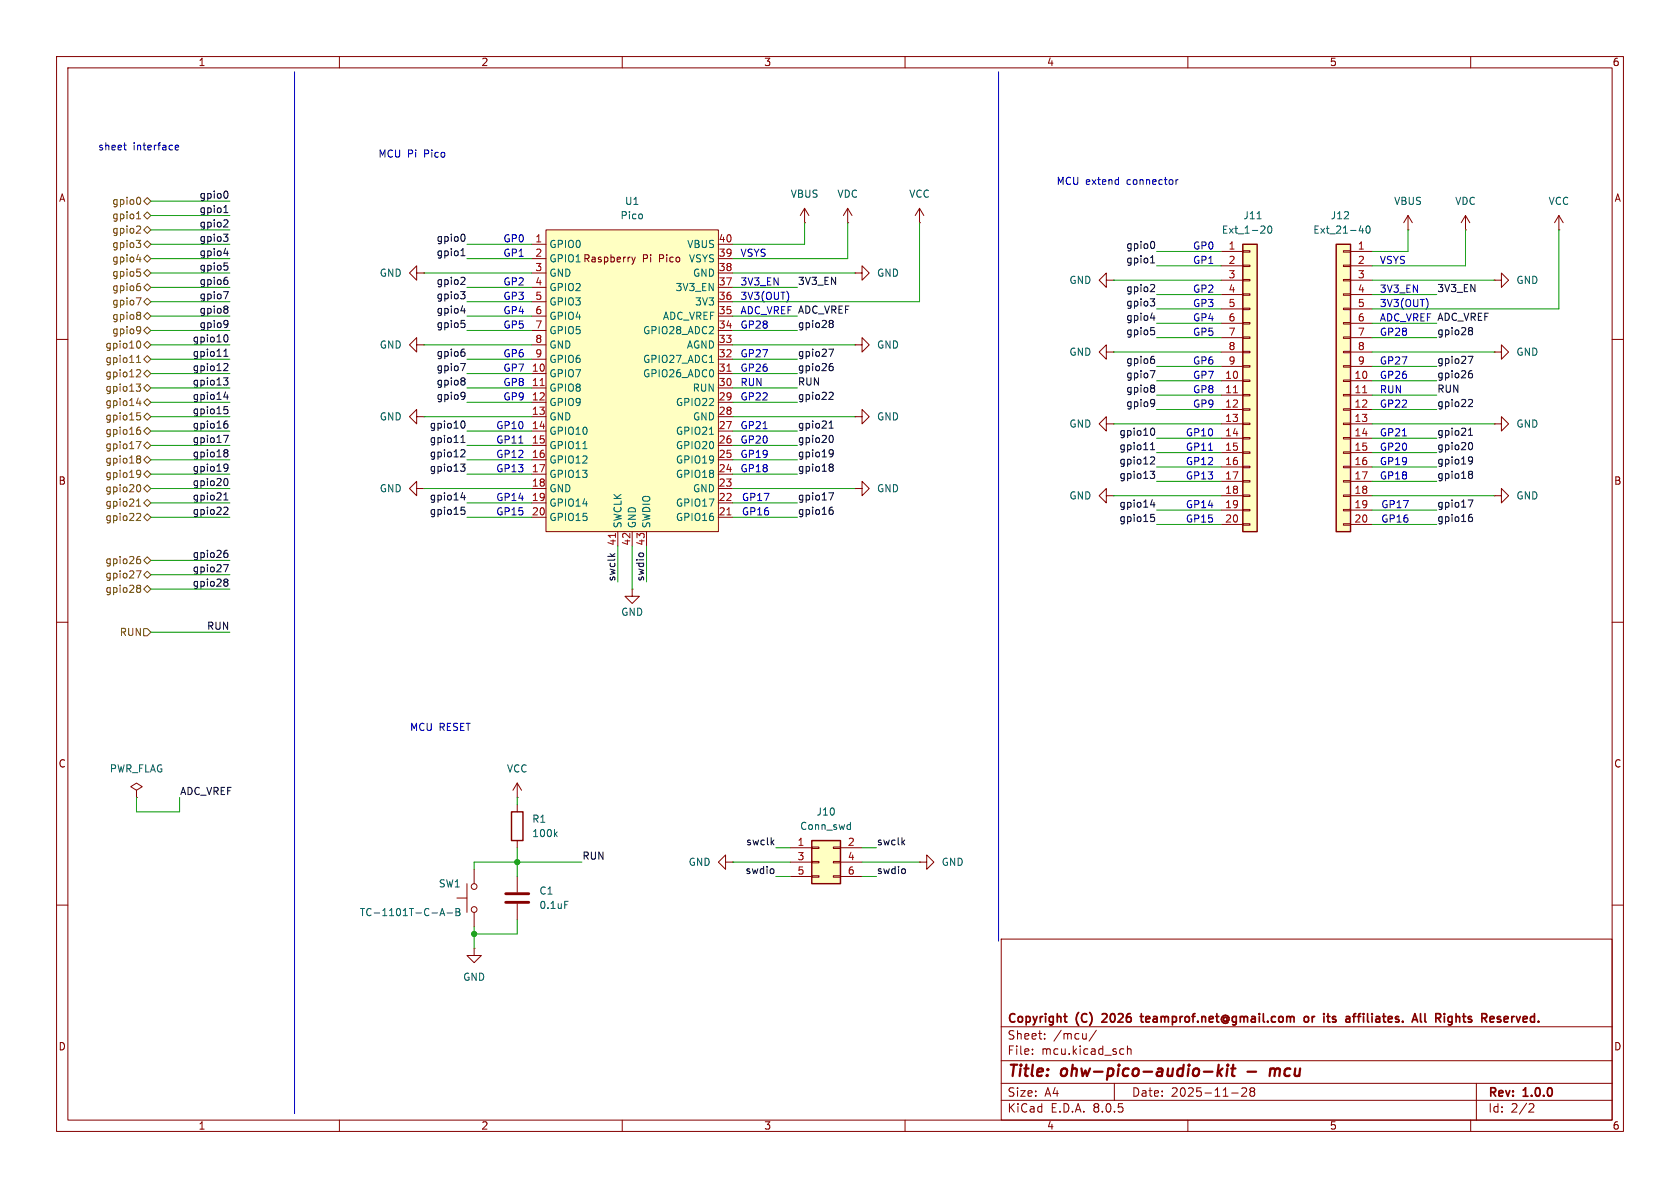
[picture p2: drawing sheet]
<svg xmlns="http://www.w3.org/2000/svg" width="297mm" height="210mm" viewBox="0 0 297 210" stroke-linecap="round" stroke-linejoin="round" font-family="sans-serif">
<g fill="none" stroke="#840000" stroke-width=".18">
<path d="M10 10h277v190h-277zM12 12h273v186h-273zM60 10v2M110 10v2M160 10v2M210 10v2M260 10v2M142.2 39.4h.1M142.2 36.8l-.7 1.3M142.2 36.8v2.6M142.2 36.8l.8 1.3M149.9 39.4h.1"/>
<path d="M149.9 36.8l-.8 1.3M149.9 36.8v2.6M149.9 36.8l.7 1.3M162.6 39.4h.1M162.6 36.8l-.8 1.3M162.6 36.8v2.6M162.6 36.8l.7 1.3M248.9 38.1l-.7 1.3M248.9 38.1v2.5M248.9 38.1l.8 1.3M259.1 38.1l-.8 1.3M259.1 38.1v2.5"/>
<path d="M259.1 38.1l.7 1.3M275.6 38.1l-.8 1.3M275.6 38.1v2.5M275.6 38.1l.8 1.3M10 60h2M73.7 48.3v-1.3l-1.3 1.3 1.3 1.2v-1.2h1.2M74.9 48.3h.1M195.6 49.5v-1.2l-1.3 1.2 1.3 1.3v-1.3h1.2M196.8 49.5h.1M248.9 40.6h.1M259.1 40.6h.1M264.2 49.5h1.2v-1.2l1.3 1.2-1.3 1.3v-1.3"/>
<path d="M264.2 49.5h.1M275.6 40.6h.1M285 60h2M73.7 73.7v-1.3l-1.3 1.3 1.3 1.2v-1.2h1.2M73.7 61v-1.3l-1.3 1.3 1.3 1.2v-1.2h1.2M74.9 73.7h.1M74.9 61h.1M151.1 73.7h1.3v-1.3l1.3 1.3-1.3 1.2v-1.2M151.1 73.7h.1M151.1 61h1.3v-1.3l1.3 1.3-1.3 1.2v-1.2M151.1 61h.1M195.6 74.9v-1.2l-1.3 1.2 1.3 1.3v-1.3h1.2"/>
<path d="M196.8 74.9h.1M264.2 62.2h1.2v-1.2l1.3 1.2-1.3 1.3v-1.3M264.2 62.2h.1M264.2 74.9h1.2v-1.2l1.3 1.2-1.3 1.3v-1.3M264.2 74.9h.1M151.1 86.4h1.3v-1.3l1.3 1.3-1.3 1.2v-1.2M151.1 86.4h.1M195.6 87.6v-1.2l-1.3 1.2 1.3 1.3v-1.3h1.2M196.8 87.6h.1M10 110h2M111.8 104.1v1.3h1.2l-1.2 1.3-1.3-1.3h1.3M111.8 104.1h.1"/>
<path d="M285 110h2M10 160h2M80.8 158.8h1.7M82.5 156.2v5.1M83.8 153.7v2.5M91.4 154.9v2.8M91.4 159.8v2.8M162.6 152.4h1.2v-1.3l1.3 1.3-1.3 1.3v-1.3M162.6 152.4h.1M285 160h2M83.8 167.6v1.3h1.3l-1.3 1.3-1.3-1.3h1.3M83.8 167.6h.1"/>
<path d="M83.8 161.3v2.5M177 166h108v32h-108zM60 198v2M110 198v2M160 198v2M177 194.5h108M177 191.5h108M177 187.5h108M177 181.5h108M182.5 186.3v.1M182.5 185.5v.1M184.7 183.6v.1"/>
<path d="M184.7 182.8v.1M193.8 182.1l-1.3 2M197 191.5v3M198.2 185.4l.5 .1M198.7 186.3l-.5 .1M199.3 185.5l.2-.1 .4 .1 .1 .9M199.3 184.9v1.5M210 198v2M217.7 193.2h1.2M219.5 192.4l.6-.1 .2 .1 .1 .3-.9 1.1h.9M221.2 192.9l-.2-.2 .2-.4 .5 .1 .1 .2-.3 .3M221.2 192.9l-.2 .3v.3l.2 .3 .5-.1 .1-.2-.1-.4-.2-.2"/>
<path d="M221.2 192.9h.3M260 198v2M261 191.5v6.5M270.5 195.1l.5 .1 .2 .3-1 1.1h1"/>
<circle cx="83.8" cy="156.7" r=".51"/>
<circle cx="83.8" cy="160.8" r=".51"/>
</g>
<g fill="none" stroke="#840000" stroke-width=".4">
<path d="M212.8 189.4h1.5M215.5 188.2l-.3 2M215.5 189.4l.5 .8M216.1 188.9l-.8 .7M217 188.9l-.2 1.3M217.1 188.2v.2M217.1 188.2l-.1 .1 .1 .1M217.1 188.2l.1 .1-.1 .1M217.7 188.9h.7M218 188.2l-.2 1.7 .1 .2 .4 .1M220.5 189.4h1.6M224.6 188.9l-.2 1.3"/>
<path d="M225.4 189a.57 .57 0 0 0-.8 .1M225.4 189.2l-.1 1"/>
</g>
<g fill="none" stroke="#840000" stroke-width=".3">
<path d="M188.1 179.7h.5M194.9 179.3h-.1M195.6 179.8l-.8 .9h.9M201.6 179.7h.5M201.8 179.2v1.3l.3 .2M230.6 179.8l.2-.1 .5 .1v.6l-.1 .2-.4 .1-.2-.2zM234.1 179.2v.1M234.8 179.2v1.3M236 179.7l-.4 .1v.1v.2l.4 .1M239.1 179.7h.6M239.6 179.2h.1M240 179.7h.6"/>
<path d="M240.4 179.2l-.2 .2v1.3M251.1 179.2v1.3l.2 .2M251.9 179.2v1.3l.2 .2M257.4 179.2v1.5M257.6 179.7l-.2 .1M265.1 179.7l.2 .1M266.4 179.7h-.3l-.2 .2 .1 .7 .4 .1M188.5 180.7h.1M235.6 180.6l.4 .1M265.1 180.2l.2 .2-.2 .3M266.6 180l-.7 .2"/>
</g>
<path d="M89.4 159.5h4.1M89.4 158h4.1" fill="none" stroke="#840000" stroke-width=".51"/>
<path d="M99.8 159.3h.6M77.8 161.9l.4-1.3 .4 1.3M77.9 161.5h.6M79 161.4h1M80.6 160.6h.4l.3 .2-.3 .4 .3 .1v.3l-.2 .3h-.5zM80.6 161.2h.4" fill="none" stroke="#006464" stroke-width=".18"/>
<path d="M143.5 148.6h5.1v7.6h-5.1z" fill="#ffffc2"/>
<g fill="none" stroke="#840000" stroke-width=".18">
<path d="M24.1 139.7l1-.6-1-.7-1 .7 1 .6v1.3M91.4 138.4v2.6M91.4 138.4l-.7 1.3M91.4 138.4l.8 1.3M24.1 141h.1M91.4 141h.1M91.4 142.2v1.3M91.4 148.6v1.3M139.7 149.9h3.8M139.7 152.4h3.8M139.7 154.9h3.8M143.5 154.8h1.3v.3h-1.3z"/>
<path d="M143.5 152.3h1.3v.2h-1.3zM143.5 149.7h1.3v.3h-1.3zM147.3 154.8h1.3v.3h-1.3zM147.3 152.3h1.3v.2h-1.3zM147.3 149.7h1.3v.3h-1.3zM148.6 149.9h3.8M148.6 152.4h3.8M148.6 154.9h3.8"/>
</g>
<path d="M90.4 143.5h2.1v5.1h-2.1zM143.5 148.6h5.1v7.6h-5.1z" fill="none" stroke="#840000" stroke-width=".25"/>
<path d="M98.1 147.4l.4 .5M98.5 147.1l-.5 .4M150.2 145.8h.1M150.3 145.4v1.2M150.3 146.6h-.1" fill="none" stroke="#006464" stroke-width=".18"/>
<path d="M96.5 40.6h30.5v53.4h-30.5z" fill="#ffffc2"/>
<g fill="none" stroke="#840000" stroke-width=".18">
<path d="M94 43.2h2.5M94 45.7h2.5M94 48.3h2.5M94 58.4h2.5M94 55.9h2.5M94 53.3h2.5M94 50.8h2.5M96.5 40.6h30.5v53.4h-30.5zM111.7 45.5l.3 .8M112 46.3l-.3 .4M112.3 45.5l-.3 .8M127 43.2h2.5"/>
<path d="M127 45.7h2.5M127 48.3h2.5M127 58.4h2.5M127 55.9h2.5M127 53.3h2.5M127 50.8h2.5M94 66h2.5M94 68.6h2.5M94 71.1h2.5M94 73.7h2.5M94 76.2h2.5M94 78.7h2.5"/>
<path d="M94 63.5h2.5M94 61h2.5M127 66h2.5M127 68.6h2.5M127 71.1h2.5M127 73.7h2.5M127 76.2h2.5M127 78.7h2.5M127 63.5h2.5M127 61h2.5M94 81.3h2.5M94 83.8h2.5"/>
<path d="M94 86.4h2.5M94 88.9h2.5M94 91.4h2.5M109.2 94v2.5M111.8 94v2.5M114.3 94v2.5M127 81.3h2.5M127 83.8h2.5M127 86.4h2.5M127 88.9h2.5M127 91.4h2.5M128.3 152.4v-1.3l-1.3 1.3 1.3 1.3v-1.3h1.2"/>
<path d="M129.5 152.4h.1"/>
</g>
<path d="M95.5 68.2h.7M128.5 65.6h.7M108.8 94.3v.7M128.5 91h.7" fill="none" stroke="#a90000" stroke-width=".18"/>
<path d="M103.1 79.3h.7M125.4 76.8h.7M125.4 64.1h.7" fill="none" stroke="#006464" stroke-width=".18"/>
<path d="M219.7 43.2h2.5v50.8h-2.5z" fill="#ffffc2"/>
<g fill="none" stroke="#840000" stroke-width=".18">
<path d="M215.9 44.5h3.8M215.9 47h3.8M215.9 49.5h3.8M215.9 52.1h3.8M215.9 54.6h3.8M215.9 57.2h3.8M215.9 59.7h3.8M219.7 59.6h1.3v.2h-1.3zM219.7 57h1.3v.3h-1.3zM219.7 54.5h1.3v.2h-1.3zM219.7 51.9h1.3v.3h-1.3zM219.7 49.4h1.3v.3h-1.3z"/>
<path d="M219.7 46.9h1.3v.2h-1.3zM219.7 44.3h1.3v.3h-1.3zM215.9 67.3h3.8M215.9 69.9h3.8M215.9 72.4h3.8M215.9 74.9h3.8M215.9 77.5h3.8M215.9 62.2h3.8M215.9 64.8h3.8M219.7 79.9h1.3v.2h-1.3zM219.7 77.3h1.3v.3h-1.3zM219.7 74.8h1.3v.3h-1.3z"/>
<path d="M219.7 72.3h1.3v.2h-1.3zM219.7 69.7h1.3v.3h-1.3zM219.7 67.2h1.3v.2h-1.3zM219.7 64.6h1.3v.3h-1.3zM219.7 62.1h1.3v.3h-1.3zM215.9 80h3.8M215.9 82.6h3.8M215.9 85.1h3.8M215.9 87.6h3.8M215.9 90.2h3.8M215.9 92.7h3.8M219.7 92.6h1.3v.2h-1.3z"/>
<path d="M219.7 90h1.3v.3h-1.3zM219.7 87.5h1.3v.3h-1.3zM219.7 85h1.3v.2h-1.3zM219.7 82.4h1.3v.3h-1.3z"/>
</g>
<path d="M219.7 43.2h2.5v50.8h-2.5z" fill="none" stroke="#840000" stroke-width=".25"/>
<path d="M218 69.4h.8" fill="none" stroke="#a90000" stroke-width=".18"/>
<path d="M222.2 38.7h.8M223.5 40l.1 .2v.3l-.8 .7h.8M224.2 40.1l.2-.2a.68 .68 0 0 1 .5 .7 .68 .68 0 0 1-.5 .6l-.2-.1-.1-.4z" fill="none" stroke="#006464" stroke-width=".18"/>
<path d="M236.2 43.2h2.6v50.8h-2.6z" fill="#ffffc2"/>
<g fill="none" stroke="#840000" stroke-width=".18">
<path d="M151.1 48.3h1.3v-1.3l1.3 1.3-1.3 1.2v-1.2M151.1 48.3h.1M237.5 59.6h1.3v.2h-1.3zM237.5 57h1.3v.3h-1.3zM237.5 54.5h1.3v.2h-1.3zM237.5 51.9h1.3v.3h-1.3zM237.5 49.4h1.3v.3h-1.3zM237.5 46.9h1.3v.2h-1.3zM237.5 44.3h1.3v.3h-1.3zM238.8 44.5h3.8M238.8 47h3.8M238.8 49.5h3.8"/>
<path d="M238.8 52.1h3.8M238.8 54.6h3.8M238.8 57.2h3.8M238.8 59.7h3.8M195.6 62.2v-1.2l-1.3 1.2 1.3 1.3v-1.3h1.2M196.8 62.2h.1M237.5 79.9h1.3v.2h-1.3zM237.5 77.3h1.3v.3h-1.3zM237.5 74.8h1.3v.3h-1.3zM237.5 72.3h1.3v.2h-1.3zM237.5 69.7h1.3v.3h-1.3zM237.5 67.2h1.3v.2h-1.3z"/>
<path d="M237.5 64.6h1.3v.3h-1.3zM237.5 62.1h1.3v.3h-1.3zM238.8 67.3h3.8M238.8 69.9h3.8M238.8 72.4h3.8M238.8 74.9h3.8M238.8 77.5h3.8M238.8 62.2h3.8M238.8 64.8h3.8M73.7 86.4v-1.3l-1.3 1.3 1.3 1.2v-1.2h1.2M74.9 86.4h.1M237.5 92.6h1.3v.2h-1.3z"/>
<path d="M237.5 90h1.3v.3h-1.3zM237.5 87.5h1.3v.3h-1.3zM237.5 85h1.3v.2h-1.3zM237.5 82.4h1.3v.3h-1.3zM238.8 80h3.8M238.8 82.6h3.8M238.8 85.1h3.8M238.8 87.6h3.8M238.8 90.2h3.8M238.8 92.7h3.8M264.2 87.6h1.2v-1.2l1.3 1.2-1.3 1.3v-1.3M264.2 87.6h.1"/>
</g>
<path d="M236.2 43.2h2.6v50.8h-2.6z" fill="none" stroke="#840000" stroke-width=".25"/>
<path d="M240.9 69.4h.7" fill="none" stroke="#a90000" stroke-width=".18"/>
<path d="M240.3 40.8h.8M240.9 40.4v.8M241.6 40.1l.2-.2a.68 .68 0 0 1 .4 .7 .68 .68 0 0 1-.4 .6l-.2-.1-.1-.4z" fill="none" stroke="#006464" stroke-width=".18"/>
<g fill="none" stroke="#725600" stroke-width=".18">
<path d="M24.1 38.7h.8M24.3 37.7l.2-.3v1.3M24.3 39.9l.4 .1 .2 .3-.8 .9h.8M24.6 34.9a.79 .79 0 0 1 0 1.2M25.4 38.1l.6-.6 .7 .6-.7 .6zM25.4 35.6l.6-.7 .7 .7-.7 .6zM24.1 52.6h.8l-.5 1.3M24.1 42.5h.8l-.5 .5M24.1 45.9h.8M24.2 47.6h.6M24.3 48.1h.3l.3 .2-.1 .4-.5 .1M24.4 50.6l.3 .1 .2 .1-.1 .5-.4 .1"/>
<path d="M24.4 57.7l.4 .2a.84 .84 0 0 1-.3 1.1M24.4 55.7h.2M24.5 50.1h.2M24.6 43l.3 .2v.3l-.3 .3M24.6 55.2l.3 .2-.3 .3M24.6 55.7l.3 .3v.2l-.2 .2-.3 .1M24.7 45.5v.8M24.9 58.3l-.2 .2h-.3M25.4 58.4l.6-.6 .7 .6-.7 .7zM25.4 53.3l.6-.6 .7 .6-.7 .7zM25.4 55.9l.6-.7 .7 .7-.7 .6zM25.4 40.6l.6-.6 .7 .6-.7 .7z"/>
<path d="M25.4 48.3l.6-.7 .7 .7-.7 .6zM25.4 45.7l.6-.6 .7 .6-.7 .7zM25.4 50.8l.6-.6 .7 .6-.7 .6zM26 42.5l.7 .7-.7 .6-.6-.6zM24.1 78h.8l-.5 1.3M24.1 67.9h.8l-.5 .5 .4 .1 .1 .4-.3 .3h-.3M24.1 64.1h.8M24.1 63.2l.4-.4v1.3M24.2 73h.6M24.3 65.3l.4 .1 .2 .3-.8 .9h.8M24.3 73.5h.3l.3 .2-.1 .4-.5 .1M24.4 76l.3 .1 .2 .1-.1 .5-.4 .1"/>
<path d="M24.4 60.3h-.1M24.4 70.4l-.3 .9h.8M24.6 60.3a.72 .72 0 0 1-.2 1.2h-.1M24.7 75.5l-.3 .1M24.7 70.9v.8M25.4 78.7l.6-.6 .7 .6-.7 .7zM25.4 76.2l.6-.6 .7 .6-.7 .6zM25.4 61l.6-.7 .7 .7-.7 .6zM25.4 68.6l.6-.7 .7 .7-.7 .6zM25.4 66l.6-.6 .7 .6-.7 .7zM25.4 73.7l.6-.7 .7 .7-.7 .6zM25.4 71.1l.6-.6 .7 .6-.7 .7z"/>
<path d="M26 62.9l.7 .6-.7 .6-.6-.6zM24.1 88.6l.4-.4v1.3M24.1 89.5h.8M24.3 85.7h.1a.68 .68 0 0 1 .5 .6 .68 .68 0 0 1-.5 .6h-.1M24.3 90.7l.4 .1 .2 .3-.8 .9h.8M24.4 80.6h.2l.3 .2-.3 .3M24.4 83.1l.4 .2a.84 .84 0 0 1-.3 1.1h-.2M24.4 98.9h.3l.2 .2-.1 .4-.4 .1M24.4 81.1h.2M24.6 81.1l.3 .3v.2l-.2 .2-.3 .1M24.7 98.4h-.3M24.9 83.7l-.2 .2h-.3"/>
<path d="M25.4 86.4l.6-.7 .7 .7-.7 .6zM25.4 81.3l.6-.7 .7 .7-.7 .6zM25.4 91.4l.6-.6 .7 .6-.7 .7zM25.4 83.8l.6-.6 .7 .6-.7 .7zM25.4 88.9l.6-.6 .7 .6-.7 .6zM26 98.4l.7 .7-.7 .6-.6-.6zM24.1 100.9h.8l-.5 1.3M24.4 103.4h.2l.3 .3-.3 .3M24.4 104h.2M24.6 104l.3 .2v.3l-.2 .2h-.3M25.4 104.1l.6-.6 .7 .6-.7 .7zM25.4 111.1h.6l.7 .7-.7 .6h-.6z"/>
<path d="M26 101l.7 .6-.7 .6-.6-.6z"/>
</g>
<g fill="none" stroke="#0f0f0f" stroke-width=".18">
<path d="M39.6 37.6h.7M39.7 36.6l.2-.3v1.3M39.8 38.9h.4l.1 .3-.8 .9h.8M40 33.8a.79 .79 0 0 1 0 1.2M39.5 51.6h.9l-.6 1.2M39.5 41.4h.8l-.4 .5M39.6 44.8h.8M39.6 46.5h.6M39.8 59.2h.1a.68 .68 0 0 1 .4 .6 .68 .68 0 0 1-.4 .6h-.1M39.8 47h.3l.2 .2-.1 .5h-.4M39.8 49.5h.3l.2 .2-.1 .5-.4 .1M39.8 54.1h.3l.2 .2-.2 .3"/>
<path d="M39.8 56.6l.4 .2a.84 .84 0 0 1-.3 1.1M39.8 54.6h.3M39.9 49h.3M40.1 41.9l.2 .2v.3l-.2 .3M40.1 54.6l.2 .3v.2l-.2 .3h-.3M40.2 44.4v.8M40.3 57.2l-.2 .2h-.3M81.4 51.6h.8l-.4 .4M81.5 45.2h.7M81.5 54.9h.8M81.5 56.6h.6M81.6 44.2l.2-.3v1.3"/>
<path d="M81.7 49l.4 .1 .1 .3-.8 .9h.8M81.7 57.1h.3l.2 .3-.1 .4-.4 .1M81.9 41.4a.79 .79 0 0 1 0 1.3M82 52l.2 .3v.3l-.2 .2M82.1 54.5v.9M146.8 56.6h.3l.2 .3-.2 .3M146.8 57.2h.3M147.1 57.2l.1 .1 .1 .4-.2 .2h-.3M203.3 52.8h.8l-.4 .5M203.4 56.2h.8M203.4 46.5h.7M203.5 57.9h.6"/>
<path d="M203.5 45.5l.3-.3v1.3M203.6 58.4h.3l.2 .2-.1 .5-.4 .1M203.6 50.3h.4l.1 .4-.8 .9h.8M203.8 42.7a.79 .79 0 0 1 0 1.2M203.9 53.3l.2 .3v.3l-.2 .2M204 55.8v.8M259.8 57.9h.3l.2 .2-.2 .4M259.8 58.5h.3M260.1 58.5l.2 .2v.2l-.2 .3h-.3M39.5 77h.9l-.6 1.2M39.5 66.8h.8l-.4 .5 .3 .1 .1 .4-.2 .3h-.4M39.6 63h.7"/>
<path d="M39.6 62.1l.3-.4v1.3M39.6 71.9h.6M39.8 64.3h.4l.1 .3-.8 .9h.8M39.8 72.4h.3l.2 .2-.1 .5h-.4M39.8 79.5h.3l.2 .2-.2 .3M39.8 74.9h.3l.2 .2-.1 .5-.4 .1M39.9 69.3l-.3 .9h.8M40.2 74.4l-.4 .1M40.2 69.8v.8M81.4 64.3h.9l-.6 1.2M81.5 78.2h.7M81.5 77.3l.3-.3v1.2"/>
<path d="M81.7 79.5l.4 .1 .1 .3-.8 .9h.8M81.7 74.5l.1-.1a.68 .68 0 0 1 .4 .7 .68 .68 0 0 1-.4 .6l-.1-.1M81.7 62.2h.3l.2 .2-.1 .5-.4 .1M81.7 66.8h.3l.2 .2-.2 .3M81.7 69.3l.4 .2a.84 .84 0 0 1-.3 1.1M81.7 67.3h.3M81.8 61.7h.3M82 67.3l.2 .3v.2l-.2 .3h-.3M82.2 69.9l-.2 .2h-.3M146.5 61.7h.9l-.6 1.3M146.6 75.7h.7M146.6 74.8l.3-.4v1.3"/>
<path d="M146.8 77h.1a.68 .68 0 0 1 .4 .6 .68 .68 0 0 1-.4 .6h-.1M146.8 69.3l.4 .1 .1 .3-.8 .9h.8M146.8 64.7h.3l.2 .3-.1 .4-.4 .1M146.8 79.5l.4 .1a.84 .84 0 0 1-.3 1.2h-.2M147.2 64.3h-.4M203.3 65.5h.9l-.6 1.3M203.4 79.5h.7M203.4 78.6l.4-.4v1.3M203.6 75.7h.1a.68 .68 0 0 1 .4 .6 .68 .68 0 0 1-.4 .7l-.1-.1M203.6 63.5h.3l.2 .2v.4l-.5 .2M203.6 70.6l.5 .1a.84 .84 0 0 1-.3 1.2M203.6 68.1h.3l.2 .2-.2 .3"/>
<path d="M203.6 68.6h.3M203.8 63h.2M203.9 68.6l.2 .3v.2l-.2 .2h-.3M204.1 71.2l-.2 .2h-.3M259.5 63h.9l-.6 1.3M259.6 77h.7M259.6 76.1l.4-.4v1.3M259.8 78.3l.1-.1a.68 .68 0 0 1 .4 .7 .68 .68 0 0 1-.4 .6l-.1-.1M259.8 70.6l.4 .1 .1 .3-.8 .9h.8M259.8 66h.3l.2 .3v.4l-.5 .1M260.2 65.5l-.4 .1M39.5 99.8h.9l-.6 1.3"/>
<path d="M39.6 88.4h.7M39.6 87.5l.3-.4v1.3M39.8 89.7h.4l.1 .3-.8 .9h.8M39.8 84.6h.1a.68 .68 0 0 1 .4 .6 .68 .68 0 0 1-.4 .6h-.1M39.8 82l.4 .2a.84 .84 0 0 1-.3 1.1h-.2M39.8 97.8h.3l.2 .2-.1 .4-.4 .1M39.8 80h.3M40.1 80l.2 .3v.2l-.2 .3h-.3M40.2 97.3h-.4M40.3 82.6l-.2 .2h-.3M81.4 82h.8l-.4 .5 .3 .1 .1 .5-.2 .2h-.4M81.5 89.7h.6"/>
<path d="M81.7 90.1h.3l.2 .3-.1 .4-.4 .1M81.8 87.1l-.3 .9h.8M82.1 87.5v.9M107.9 97.9l.4 .5M108.7 97.9l-.5 .3M113.1 97.8h.6M146.5 87.1h.9l-.6 1.3M146.8 82h.3l.2 .3-.2 .3M146.8 90.1h.3l.2 .3-.1 .4-.4 .1M146.8 82.6h.3M147.1 82.6l.1 .1 .1 .4-.2 .2h-.3M147.2 89.7h-.4"/>
<path d="M147.3 80l-.2 .3h-.3M203.3 83.3h.8l-.4 .5 .4 .1v.4l-.2 .3h-.4M203.5 90.9h.6M203.6 80.8h.4l.1 .3-.8 .9h.8M203.6 91.4h.3l.2 .3-.1 .4-.4 .1M203.7 88.3l-.3 .9h.8M204 88.8v.9M259.5 88.4h.9l-.6 1.3M259.8 80.8l.5 .1a.84 .84 0 0 1-.3 1.1h-.3M259.8 83.3h.3l.2 .2-.2 .4M259.8 91.4h.3l.2 .3v.4l-.5 .1M259.8 83.9h.3"/>
<path d="M260.1 83.9l.2 .2v.2l-.2 .3h-.3M260.2 90.9l-.4 .1M260.3 81.3l-.2 .3h-.3M39.8 102.4h.3l.2 .2-.2 .3M39.8 102.9h.3M40.1 102.9l.2 .2v.3l-.2 .2h-.3M136.5 148.9l.3 .4M136.8 153.7v.6M136.8 148.5l-.5 .5M159.6 148.9l.3 .4M159.9 148.5l-.4 .5M160 153.7v.6"/>
</g>
<g fill="none" stroke="#0000c2" stroke-width=".18">
<path d="M52.1 12.7v184.2M176.5 12.7v153.7M21.8 25.7h.5M22.1 26.5h.2M31 26.1l.6-.1-.1-.3h-.3l-.2 .1v.7h.5M207.9 31.8v.8M208.3 31.8l-.4 .2M139.3 51.8l.1 .5-.1 .7M252.3 53.1l.2 .5-.2 .7M91.7 78.3h.7M134.9 75.8h.7M213.6 79.6h.8"/>
<path d="M247.9 77.1h.8"/>
</g>
<g fill="none" stroke="#009600" stroke-width=".18">
<path d="M26.7 35.6h13.9M26.7 38.1h13.9M142.2 39.4v3.8h-12.7M149.9 39.4v6.3h-20.4M162.6 39.4v13.9h-33.1M26.7 55.9h13.9M26.7 58.4h13.9M26.7 48.3h13.9M26.7 53.3h13.9M26.7 50.8h13.9M26.7 45.7h13.9M26.7 40.6h13.9"/>
<path d="M26.7 43.2h13.9M74.9 48.3h19.1M82.5 55.9h11.5M82.5 58.4h11.5M82.5 53.3h11.5M82.5 50.8h11.5M82.5 45.7h11.5M82.5 43.2h11.5M129.5 55.9h11.5M129.5 58.4h11.5M129.5 48.3h21.6M129.5 50.8h11.5"/>
<path d="M196.8 49.5h19.1M204.5 59.7h11.4M204.5 57.2h11.4M204.5 52.1h11.4M204.5 54.6h11.4M204.5 44.5h11.4M204.5 47h11.4M242.6 59.7h11.4M242.6 57.2h11.4M242.6 52.1h11.4M242.6 49.5h21.6M248.9 40.6v3.9h-6.3"/>
<path d="M259.1 40.6v6.4h-16.5M275.6 40.6v14h-33M26.7 71.1h13.9M26.7 63.5h13.9M26.7 68.6h13.9M26.7 61h13.9M26.7 73.7h13.9M26.7 76.2h13.9M26.7 78.7h13.9M26.7 66h13.9M74.9 61h19.1M74.9 73.7h19.1"/>
<path d="M82.5 71.1h11.5M82.5 63.5h11.5M82.5 68.6h11.5M82.5 76.2h11.5M82.5 78.7h11.5M82.5 66h11.5M129.5 71.1h11.5M129.5 63.5h11.5M129.5 68.6h11.5M129.5 61h21.6M129.5 73.7h21.6M129.5 76.2h11.5"/>
<path d="M129.5 78.7h11.5M129.5 66h11.5M196.8 62.2h19.1M196.8 74.9h19.1M204.5 77.5h11.4M204.5 72.4h11.4M204.5 69.9h11.4M204.5 64.8h11.4M204.5 67.3h11.4M242.6 62.2h21.6M242.6 77.5h11.4M242.6 72.4h11.4"/>
<path d="M242.6 69.9h11.4M242.6 74.9h21.6M242.6 64.8h11.4M242.6 67.3h11.4M26.7 88.9h13.9M26.7 91.4h13.9M26.7 99.1h13.9M26.7 86.4h13.9M26.7 81.3h13.9M26.7 83.8h13.9M74.9 86.4h19.1M82.5 88.9h11.5"/>
<path d="M82.5 91.4h11.5M82.5 81.3h11.5M82.5 83.8h11.5M109.2 96.5v6.4M111.8 96.5v7.6M114.3 96.5v6.4M129.5 88.9h11.5M129.5 91.4h11.5M129.5 86.4h21.6M129.5 81.3h11.5M129.5 83.8h11.5M196.8 87.6h19.1"/>
<path d="M204.5 80h11.4M204.5 82.6h11.4M204.5 85.1h11.4M204.5 92.7h11.4M204.5 90.2h11.4M242.6 80h11.4M242.6 87.6h21.6M242.6 82.6h11.4M242.6 85.1h11.4M242.6 92.7h11.4M242.6 90.2h11.4M26.7 101.6h13.9"/>
<path d="M26.7 104.1h13.9M26.7 111.8h13.9M24.1 141v2.5h7.6v-2.5M91.4 141v1.2M91.4 149.9v5M102.9 152.4h-19.1v1.3M129.5 152.4h10.2M137.2 149.9h2.5M137.2 154.9h2.5M152.4 149.9h2.5M152.4 152.4h10.2M152.4 154.9h2.5"/>
<path d="M83.8 163.8v3.8M91.4 162.6v2.5h-7.6"/>
</g>
<g fill="#009600" stroke="#009600" stroke-width=".18">
<circle cx="83.8" cy="165.1" r=".46"/>
<circle cx="91.4" cy="152.4" r=".46"/>
</g>
<g font-size="2.8" fill="#840000">
<text x="178" y="190.9">Title:</text>
<text x="187.7" y="190.9">ohw-pico-audio-kit</text>
<text x="226.1" y="190.9">mcu</text>
</g>
<g font-size="2.1" fill="#840000">
<text x="178" y="184">Sheet:</text>
<text x="178" y="181.2">Copyright</text>
<text x="186.2" y="184">/mcu/</text>
<text x="190.3" y="181.2">(C)</text>
<text x="195.6" y="181.2">2026</text>
<text x="203" y="181.2">teamprof.net@gmail.com</text>
<text x="232.5" y="181.2">or</text>
<text x="236.5" y="181.2">its</text>
<text x="241" y="181.2">affiliates.</text>
<text x="253.5" y="181.2">All</text>
<text x="258.1" y="181.2">Rights</text>
<text x="266.8" y="181.2">Reserved.</text>
<text x="178" y="186.7">File:</text>
<text x="184.1" y="186.7">mcu.kicad_sch</text>
<text x="178" y="196.9">KiCad</text>
<text x="178" y="194.1">Size:</text>
<text x="184.7" y="194.1">A4</text>
<text x="185.7" y="196.9">E.D.A.</text>
<text x="193.3" y="196.9">8.0.5</text>
<text x="200" y="194.1">Date:</text>
<text x="207" y="194.1">2025-11-28</text>
<text x="263" y="194.3">Rev:</text>
<text x="263" y="196.9">Id:</text>
<text x="267.1" y="196.9">2/2</text>
<text x="269.4" y="194.3">1.0.0</text>
</g>
<g font-size="1.8" fill="#840000">
<text x="35" y="11.9">1</text>
<text x="85" y="11.9">2</text>
<text x="135" y="11.9">3</text>
<text x="185" y="11.9">4</text>
<text x="235" y="11.9">5</text>
<text x="285" y="11.9">6</text>
<text x="10.3" y="35.9">A</text>
<text x="285.3" y="35.9">A</text>
<text x="113.6" y="46.6">Pi</text>
<text x="116.6" y="46.6">Pico</text>
<text x="10.3" y="85.9">B</text>
<text x="285.3" y="85.9">B</text>
<text x="10.3" y="135.9">C</text>
<text x="285.3" y="135.9">C</text>
<text x="10.3" y="185.9">D</text>
<text x="285.3" y="185.9">D</text>
<text x="35" y="199.9">1</text>
<text x="85" y="199.9">2</text>
<text x="135" y="199.9">3</text>
<text x="185" y="199.9">4</text>
<text x="235" y="199.9">5</text>
<text x="285" y="199.9">6</text>
</g>
<g font-size="1.8" fill="#0000c2">
<text x="17.3" y="26.7">sheet</text>
<text x="23.5" y="26.7">interface</text>
<text x="66.8" y="27.9">MCU Pi</text>
<text x="75.1" y="27.9">Pico</text>
<text x="186.7" y="32.8">MCU extend</text>
<text x="199.3" y="32.8">connector</text>
<text x="88.9" y="42.9">GP0</text>
<text x="88.9" y="45.5">GP1</text>
<text x="130.8" y="45.5">VSYS</text>
<text x="210.8" y="46.7">GP1</text>
<text x="210.8" y="44.2">GP0</text>
<text x="243.8" y="46.7">VSYS</text>
<text x="88.9" y="53.1">GP3</text>
<text x="88.9" y="50.6">GP2</text>
<text x="130.8" y="53.1">3V3(OUT)</text>
<text x="130.8" y="50.6">3V3_EN</text>
<text x="210.8" y="51.8">GP2</text>
<text x="243.8" y="51.8">3V3_EN</text>
<text x="88.9" y="58.2">GP5</text>
<text x="88.9" y="55.6">GP4</text>
<text x="130.8" y="55.6">ADC_VREF ADC_VREF</text>
<text x="130.8" y="58.2">GP28</text>
<text x="210.8" y="56.9">GP4</text>
<text x="210.8" y="59.4">GP5</text>
<text x="210.8" y="54.4">GP3</text>
<text x="243.8" y="54.4">3V3(OUT)</text>
<text x="243.8" y="56.9">ADC_VREF ADC_VREF</text>
<text x="243.8" y="59.4">GP28</text>
<text x="88.9" y="65.8">GP7</text>
<text x="88.9" y="63.3">GP6</text>
<text x="130.8" y="63.3">GP27</text>
<text x="130.8" y="65.8">GP26</text>
<text x="210.8" y="64.5">GP6</text>
<text x="243.8" y="64.5">GP27</text>
<text x="88.9" y="68.3">GP8</text>
<text x="88.9" y="70.9">GP9</text>
<text x="130.8" y="70.9">GP22</text>
<text x="130.8" y="68.3">RUN</text>
<text x="210.8" y="67.1">GP7</text>
<text x="210.8" y="69.6">GP8</text>
<text x="243.8" y="69.6">RUN</text>
<text x="243.8" y="67.1">GP26</text>
<text x="87.6" y="76">GP10</text>
<text x="130.8" y="76">GP21</text>
<text x="209.5" y="77.2">GP10</text>
<text x="210.8" y="72.1">GP9</text>
<text x="243.8" y="72.1">GP22</text>
<text x="243.8" y="77.2">GP21</text>
<text x="87.6" y="83.6">GP13</text>
<text x="87.6" y="81">GP12</text>
<text x="87.6" y="78.5">GP11</text>
<text x="130.8" y="78.5">GP20</text>
<text x="130.8" y="81">GP19</text>
<text x="130.8" y="83.6">GP18</text>
<text x="209.5" y="79.8">GP11</text>
<text x="209.5" y="82.3">GP12</text>
<text x="243.8" y="79.8">GP20</text>
<text x="243.8" y="82.3">GP19</text>
<text x="87.6" y="88.7">GP14</text>
<text x="131.1" y="88.7">GP17</text>
<text x="209.5" y="89.9">GP14</text>
<text x="209.5" y="84.8">GP13</text>
<text x="243.8" y="84.8">GP18</text>
<text x="244.1" y="89.9">GP17</text>
<text x="87.6" y="91.2">GP15</text>
<text x="131.1" y="91.2">GP16</text>
<text x="209.5" y="92.5">GP15</text>
<text x="244.1" y="92.5">GP16</text>
<text x="72.4" y="129.3">MCU RESET</text>
</g>
<g font-size="1.8" fill="#0f0f0f">
<text x="35.2" y="35.2">gpio0</text>
<text x="35.2" y="40.3">gpio2</text>
<text x="35.2" y="37.8">gpio1</text>
<text x="35.2" y="42.8">gpio3</text>
<text x="35.2" y="47.9">gpio5</text>
<text x="35.2" y="45.4">gpio4</text>
<text x="77.1" y="45.4">gpio1</text>
<text x="77.1" y="42.8">gpio0</text>
<text x="199" y="44.1">gpio0</text>
<text x="199" y="46.6">gpio1</text>
<text x="35.2" y="53">gpio7</text>
<text x="35.2" y="50.5">gpio6</text>
<text x="77.1" y="50.5">gpio2</text>
<text x="77.1" y="53">gpio3</text>
<text x="141" y="50.5">3V3_EN</text>
<text x="199" y="51.7">gpio2</text>
<text x="254" y="51.7">3V3_EN</text>
<text x="35.2" y="58.1">gpio9</text>
<text x="35.2" y="55.5">gpio8</text>
<text x="77.1" y="55.5">gpio4</text>
<text x="77.1" y="58.1">gpio5</text>
<text x="141" y="58.1">gpio28</text>
<text x="199" y="59.3">gpio5</text>
<text x="199" y="54.3">gpio3</text>
<text x="199" y="56.8">gpio4</text>
<text x="254" y="59.3">gpio28</text>
<text x="34" y="60.6">gpio10</text>
<text x="34" y="63.2">gpio11</text>
<text x="34" y="65.7">gpio12</text>
<text x="77.1" y="65.7">gpio7</text>
<text x="77.1" y="63.2">gpio6</text>
<text x="141" y="65.7">gpio26</text>
<text x="141" y="63.2">gpio27</text>
<text x="199" y="64.4">gpio6</text>
<text x="254" y="64.4">gpio27</text>
<text x="34" y="70.8">gpio14</text>
<text x="34" y="68.2">gpio13</text>
<text x="77.1" y="68.2">gpio8</text>
<text x="77.1" y="70.8">gpio9</text>
<text x="141" y="68.2">RUN</text>
<text x="141" y="70.8">gpio22</text>
<text x="199" y="67">gpio7</text>
<text x="199" y="69.5">gpio8</text>
<text x="254" y="69.5">RUN</text>
<text x="254" y="67">gpio26</text>
<text x="34" y="73.3">gpio15</text>
<text x="34" y="75.9">gpio16</text>
<text x="75.9" y="75.9">gpio10</text>
<text x="141" y="75.9">gpio21</text>
<text x="197.8" y="77.1">gpio10</text>
<text x="199" y="72">gpio9</text>
<text x="254" y="77.1">gpio21</text>
<text x="254" y="72">gpio22</text>
<text x="34" y="83.5">gpio19</text>
<text x="34" y="80.9">gpio18</text>
<text x="34" y="78.4">gpio17</text>
<text x="75.9" y="78.4">gpio11</text>
<text x="75.9" y="80.9">gpio12</text>
<text x="75.9" y="83.5">gpio13</text>
<text x="141" y="78.4">gpio20</text>
<text x="141" y="83.5">gpio18</text>
<text x="141" y="80.9">gpio19</text>
<text x="197.8" y="82.2">gpio12</text>
<text x="197.8" y="79.7">gpio11</text>
<text x="254" y="82.2">gpio19</text>
<text x="254" y="79.7">gpio20</text>
<text x="34" y="88.6">gpio21</text>
<text x="34" y="86">gpio20</text>
<text x="75.9" y="88.6">gpio14</text>
<text x="141" y="88.6">gpio17</text>
<text x="197.8" y="89.8">gpio14</text>
<text x="197.8" y="84.7">gpio13</text>
<text x="254" y="84.7">gpio18</text>
<text x="254" y="89.8">gpio17</text>
<text x="34" y="91.1">gpio22</text>
<text x="75.9" y="91.1">gpio15</text>
<text x="141" y="91.1">gpio16</text>
<text x="197.8" y="92.4">gpio15</text>
<text x="254" y="92.4">gpio16</text>
<text x="34" y="101.3">gpio27</text>
<text x="34" y="98.7">gpio26</text>
<text x="34" y="103.8">gpio28</text>
<text x="108.9" y="102.9" transform="rotate(-90 108.9 102.9)">swclk</text>
<text x="114" y="102.9" transform="rotate(-90 114 102.9)">swdio</text>
<text x="36.5" y="111.4">RUN</text>
<text x="31.7" y="140.6">ADC_VREF</text>
<text x="131.8" y="149.5">swclk</text>
<text x="154.9" y="149.5">swclk</text>
<text x="102.9" y="152.1">RUN</text>
<text x="131.7" y="154.6">swdio</text>
<text x="154.9" y="154.6">swdio</text>
</g>
<g font-size="1.8" fill="#006464">
<text x="139.7" y="35.2">VBUS</text>
<text x="147.9" y="35.2">VDC</text>
<text x="160.6" y="35.2">VCC</text>
<text x="109.6" y="39">Pico</text>
<text x="110.4" y="36.4">U1</text>
<text x="215.9" y="41.5">Ext_1-20</text>
<text x="219.7" y="39">J11</text>
<text x="232.1" y="41.5">Ext_21-40</text>
<text x="235.2" y="39">J12</text>
<text x="246.4" y="36.4">VBUS</text>
<text x="257.2" y="36.4">VDC</text>
<text x="273.7" y="36.4">VCC</text>
<text x="97" y="44">GPIO0</text>
<text x="97" y="46.6">GPIO1 Raspberry</text>
<text x="121.4" y="44">VBUS</text>
<text x="121.7" y="46.6">VSYS</text>
<text x="67" y="49.1">GND</text>
<text x="97" y="49.1">GND</text>
<text x="97" y="51.7">GPIO2</text>
<text x="119.3" y="51.7">3V3_EN</text>
<text x="122.4" y="49.1">GND</text>
<text x="154.9" y="49.1">GND</text>
<text x="189" y="50.4">GND</text>
<text x="268" y="50.4">GND</text>
<text x="97" y="54.2">GPIO3</text>
<text x="97" y="56.7">GPIO4</text>
<text x="97" y="59.3">GPIO5</text>
<text x="113.6" y="59.3">GPIO28_ADC2</text>
<text x="117.1" y="56.7">ADC_VREF</text>
<text x="122.8" y="54.2">3V3</text>
<text x="67" y="61.8">GND</text>
<text x="97" y="61.8">GND</text>
<text x="97" y="64.4">GPIO6</text>
<text x="113.6" y="64.4">GPIO27_ADC1</text>
<text x="121.3" y="61.8">AGND</text>
<text x="154.9" y="61.8">GND</text>
<text x="189" y="63.1">GND</text>
<text x="268" y="63.1">GND</text>
<text x="97" y="66.9">GPIO7</text>
<text x="97" y="69.4">GPIO8</text>
<text x="97" y="72">GPIO9</text>
<text x="113.6" y="66.9">GPIO26_ADC0</text>
<text x="119.4" y="72">GPIO22</text>
<text x="122.4" y="69.4">RUN</text>
<text x="67" y="74.5">GND</text>
<text x="97" y="74.5">GND</text>
<text x="97" y="77.1">GPIO10</text>
<text x="119.4" y="77.1">GPIO21</text>
<text x="122.4" y="74.5">GND</text>
<text x="154.9" y="74.5">GND</text>
<text x="189" y="75.8">GND</text>
<text x="268" y="75.8">GND</text>
<text x="97" y="79.6">GPIO11</text>
<text x="97" y="82.1">GPIO12</text>
<text x="119.4" y="82.1">GPIO19</text>
<text x="119.4" y="79.6">GPIO20</text>
<text x="67" y="87.2">GND</text>
<text x="97" y="84.7">GPIO13</text>
<text x="97" y="87.2">GND</text>
<text x="97" y="89.8">GPIO14</text>
<text x="119.4" y="89.8">GPIO17</text>
<text x="119.4" y="84.7">GPIO18</text>
<text x="122.4" y="87.2">GND</text>
<text x="154.9" y="87.2">GND</text>
<text x="189" y="88.5">GND</text>
<text x="268" y="88.5">GND</text>
<text x="97" y="92.3">GPIO15</text>
<text x="110.1" y="93.5" transform="rotate(-90 110.1 93.5)">SWCLK</text>
<text x="112.6" y="93.5" transform="rotate(-90 112.6 93.5)">GND</text>
<text x="115.2" y="93.5" transform="rotate(-90 115.2 93.5)">SWDIO</text>
<text x="119.4" y="92.3">GPIO16</text>
<text x="109.7" y="109.1">GND</text>
<text x="19.3" y="136.8">PWR_FLAG</text>
<text x="89.5" y="136.8">VCC</text>
<text x="94" y="145.6">R1</text>
<text x="94" y="148.2">100k</text>
<text x="141.4" y="146.9">Conn_swd</text>
<text x="144.3" y="144.4">J10</text>
<text x="121.6" y="153.3">GND</text>
<text x="166.4" y="153.3">GND</text>
<text x="77.5" y="157.1">SW1</text>
<text x="95.3" y="158.3">C1</text>
<text x="95.3" y="160.9">0.1uF</text>
<text x="63.5" y="162.2">TC-1101T-C-A-B</text>
<text x="81.8" y="173.6">GND</text>
</g>
<g font-size="1.8" fill="#725600">
<text x="19.7" y="41.5">gpio2</text>
<text x="19.7" y="39">gpio1</text>
<text x="19.7" y="36.4">gpio0</text>
<text x="19.7" y="44">gpio3</text>
<text x="19.7" y="46.6">gpio4</text>
<text x="19.7" y="49.1">gpio5</text>
<text x="19.7" y="51.7">gpio6</text>
<text x="19.7" y="59.3">gpio9</text>
<text x="19.7" y="54.2">gpio7</text>
<text x="19.7" y="56.7">gpio8</text>
<text x="18.5" y="64.4">gpio11</text>
<text x="18.5" y="61.8">gpio10</text>
<text x="18.5" y="69.4">gpio13</text>
<text x="18.5" y="66.9">gpio12</text>
<text x="18.5" y="72">gpio14</text>
<text x="18.5" y="77.1">gpio16</text>
<text x="18.5" y="74.5">gpio15</text>
<text x="18.5" y="79.6">gpio17</text>
<text x="18.5" y="82.1">gpio18</text>
<text x="18.5" y="87.2">gpio20</text>
<text x="18.5" y="84.7">gpio19</text>
<text x="18.5" y="89.8">gpio21</text>
<text x="18.5" y="92.3">gpio22</text>
<text x="18.5" y="99.9">gpio26</text>
<text x="18.5" y="105">gpio28</text>
<text x="18.5" y="102.5">gpio27</text>
<text x="21.1" y="112.6">RUN</text>
</g>
<g font-size="1.8" fill="#a90000">
<text x="94.5" y="42.9">1</text>
<text x="94.5" y="45.5">2</text>
<text x="127" y="45.5">39</text>
<text x="127" y="42.9">40</text>
<text x="217.1" y="44.2">1</text>
<text x="217.1" y="46.7">2</text>
<text x="240" y="44.2">1</text>
<text x="240" y="46.7">2</text>
<text x="94.5" y="48">3</text>
<text x="94.5" y="50.5">4</text>
<text x="94.5" y="53.1">5</text>
<text x="127" y="53.1">36</text>
<text x="127" y="50.5">37</text>
<text x="127" y="48">38</text>
<text x="217.1" y="49.3">3</text>
<text x="217.1" y="51.8">4</text>
<text x="240" y="49.3">3</text>
<text x="240" y="51.8">4</text>
<text x="94.5" y="55.6">6</text>
<text x="94.5" y="58.2">7</text>
<text x="127" y="58.2">34</text>
<text x="127" y="55.6">35</text>
<text x="217.1" y="54.4">5</text>
<text x="217.1" y="56.9">6</text>
<text x="217.1" y="59.4">7</text>
<text x="240" y="54.4">5</text>
<text x="240" y="56.9">6</text>
<text x="240" y="59.4">7</text>
<text x="93.9" y="65.8">10</text>
<text x="94.5" y="60.7">8</text>
<text x="94.5" y="63.2">9</text>
<text x="127" y="65.8">31</text>
<text x="127" y="63.2">32</text>
<text x="127" y="60.7">33</text>
<text x="217.1" y="62">8</text>
<text x="217.1" y="64.5">9</text>
<text x="240" y="62">8</text>
<text x="240" y="64.5">9</text>
<text x="93.9" y="68.3">11</text>
<text x="93.9" y="70.9">12</text>
<text x="127" y="70.9">29</text>
<text x="127" y="68.3">30</text>
<text x="216.5" y="67.1">10</text>
<text x="216.5" y="69.6">11</text>
<text x="239.4" y="67.1">10</text>
<text x="239.4" y="69.6">11</text>
<text x="93.9" y="73.4">13</text>
<text x="93.9" y="75.9">14</text>
<text x="127" y="75.9">27</text>
<text x="127" y="73.4">28</text>
<text x="216.5" y="72.1">12</text>
<text x="216.5" y="74.7">13</text>
<text x="216.5" y="77.2">14</text>
<text x="239.4" y="72.1">12</text>
<text x="239.4" y="74.7">13</text>
<text x="239.4" y="77.2">14</text>
<text x="93.9" y="78.5">15</text>
<text x="93.9" y="81">16</text>
<text x="93.9" y="83.6">17</text>
<text x="127" y="83.6">24</text>
<text x="127" y="81">25</text>
<text x="127" y="78.5">26</text>
<text x="216.5" y="79.8">15</text>
<text x="216.5" y="82.3">16</text>
<text x="239.4" y="79.8">15</text>
<text x="239.4" y="82.3">16</text>
<text x="93.9" y="86.1">18</text>
<text x="93.9" y="88.6">19</text>
<text x="127" y="88.6">22</text>
<text x="127" y="86.1">23</text>
<text x="216.5" y="84.8">17</text>
<text x="216.5" y="87.4">18</text>
<text x="216.5" y="89.9">19</text>
<text x="239.4" y="84.8">17</text>
<text x="239.4" y="87.4">18</text>
<text x="239.4" y="89.9">19</text>
<text x="93.9" y="91.2">20</text>
<text x="127" y="91.2">21</text>
<text x="216.5" y="92.5">20</text>
<text x="239.4" y="92.5">20</text>
<text x="109" y="96.6" transform="rotate(-90 109 96.6)">41</text>
<text x="111.5" y="96.6" transform="rotate(-90 111.5 96.6)">42</text>
<text x="114" y="96.6" transform="rotate(-90 114 96.6)">43</text>
<text x="140.9" y="149.6">1</text>
<text x="149.8" y="149.6">2</text>
<text x="140.9" y="152.1">3</text>
<text x="140.9" y="154.7">5</text>
<text x="149.8" y="152.1">4</text>
<text x="149.8" y="154.7">6</text>
</g>
</svg>
